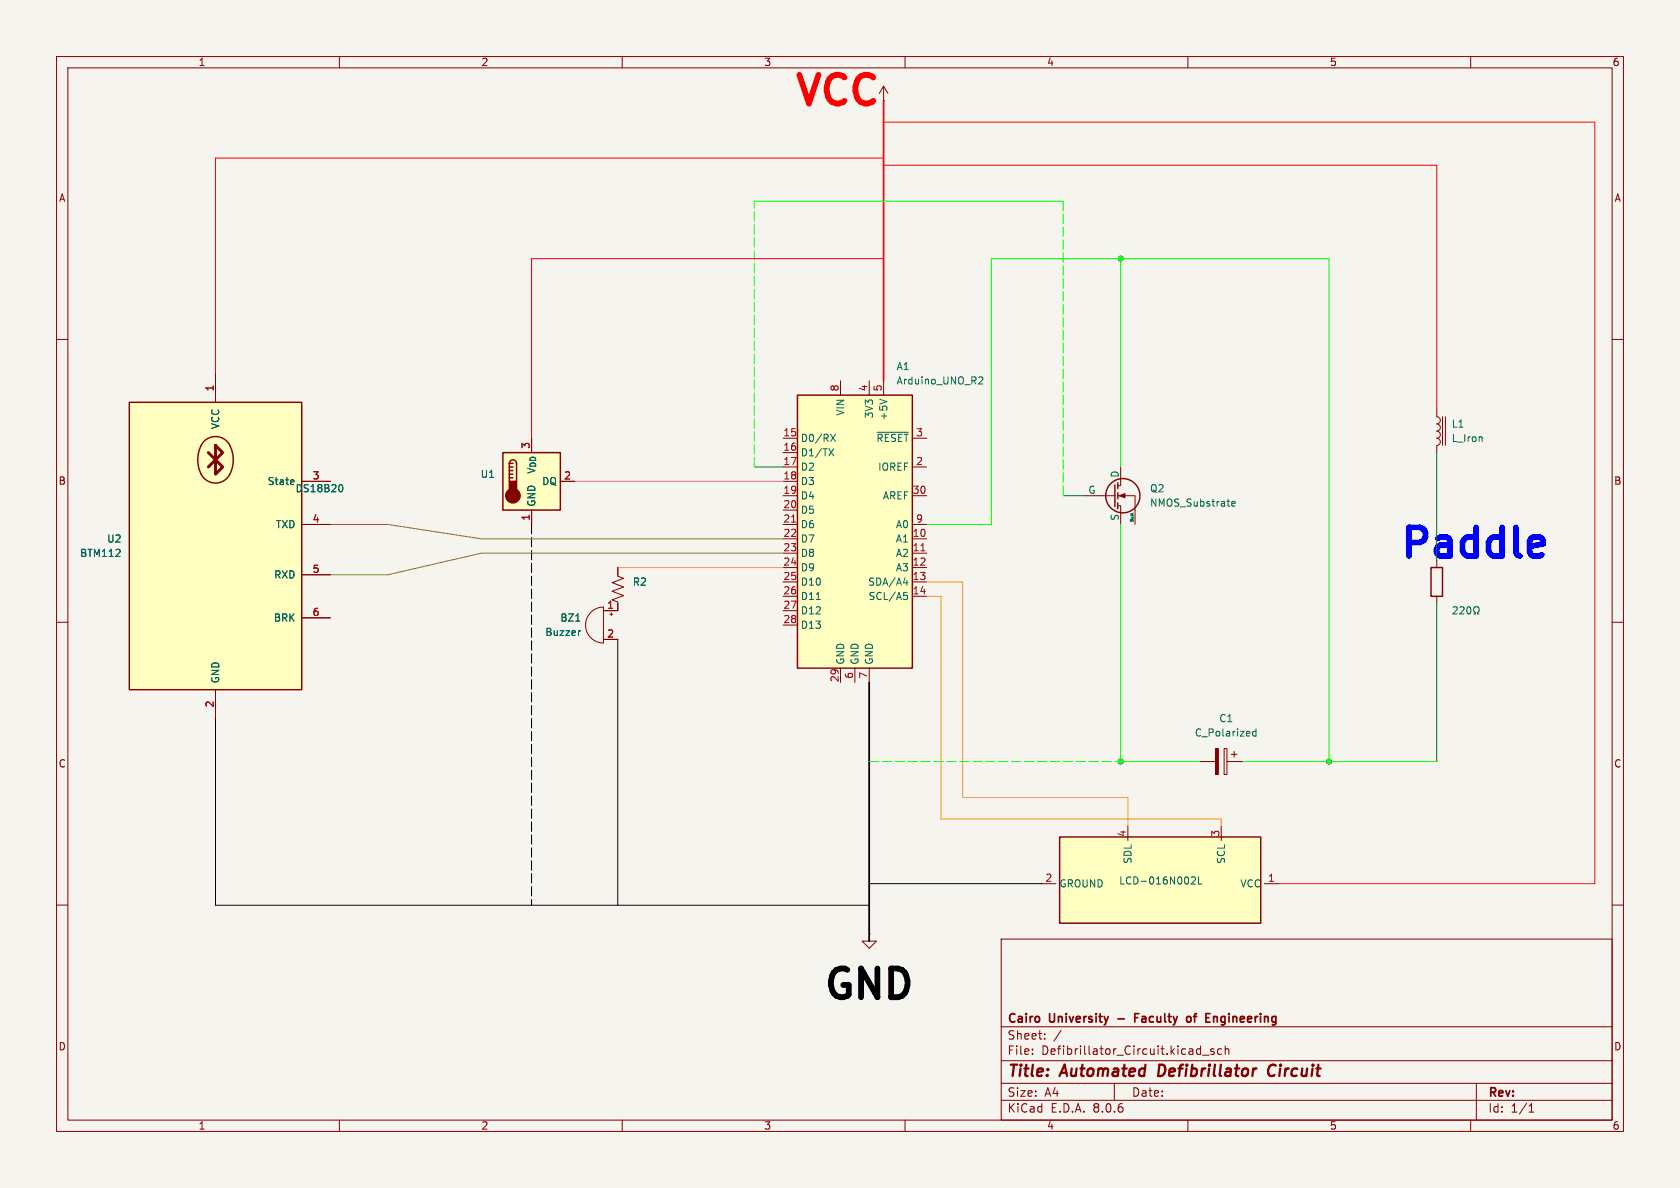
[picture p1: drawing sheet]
<svg xmlns="http://www.w3.org/2000/svg" width="297mm" height="210mm" viewBox="0 0 297 210" stroke-linecap="round" stroke-linejoin="round" font-family="sans-serif">
<path d="M0 0h297v210h-297z" fill="#f5f4ef" stroke="#f5f4ef" stroke-width=".18"/>
<g fill="none" stroke="#840000" stroke-width=".18">
<path d="M10 10h277v190h-277zM12 12h273v186h-273zM60 10v2M110 10v2M160 10v2M210 10v2M260 10v2M10 60h2M285 60h2M254 74.9a.64 .64 0 0 1 .6 .7 .64 .64 0 0 1-.6 .6 .64 .64 0 0 1 .6 .6 .64 .64 0 0 1-.6 .7 .63 .63 0 0 1 .6 .6 .63 .63 0 0 1-.6 .6v1.3M254 72.4v1.3a.63 .63 0 0 1 .6 .6 .63 .63 0 0 1-.6 .6M255 73.7v5"/>
<path d="M255.5 73.7v5M10 110h2M254 105.4v1.3M285 110h2M10 160h2M285 160h2M177 166h108v32h-108zM60 198v2M110 198v2M160 198v2M177 194.5h108M177 191.5h108"/>
<path d="M177 187.5h108M177 181.5h108M182.5 186.3v.1M182.5 185.5v.1M184.7 183.6v.1M184.7 182.8v.1M187.6 182.1l-1.3 2M197 191.5v3M210 198v2M212.1 185.4l.1 .1M212.2 184.9v1.5M212.2 186.3l-.1 .1"/>
<path d="M212.6 186.5h1.1M214.6 185.5l-.4-.1-.2 .2 .1 .2 .5 .2v.3h-.6M216 185.5l-.5-.1-.3 .3v.4l.2 .2h.6M216.6 185.5l.2-.1 .4 .1v.9M216.6 184.9v1.5M260 198v2M261 191.5v6.5M270.3 196.6h.9M270.3 195.5l.4-.4v1.5"/>
</g>
<path d="M205 188.2l-.3 2h.5M225.2 188.2a1.13 1.13 0 0 0-1 .7 1.13 1.13 0 0 0 .3 1.2l.2 .1 .5-.1" fill="none" stroke="#840000" stroke-width=".4"/>
<path d="M200.6 179.9h.5M201.3 179.2h-.7v1.5M209.8 179.8l.5-.1 .3 .3v.4l-.2 .2-.3 .1-.3-.2M211 179.7h.6M214.6 179.7v1M215.1 179.8l-.3-.1-.2 .1" fill="none" stroke="#840000" stroke-width=".3"/>
<path d="M253 100.3h2v5.1h-2z" fill="none" stroke="#840000" stroke-width=".25"/>
<path d="M272.1 94.9l.5 .3 .2 .4v.5l-2.4 .5M272.6 98.1l-.5 .2" fill="none" stroke="#00f" stroke-width="1"/>
<path d="M256.9 107.4l.5-.1 .2 .3-.8 .9h.8M258.1 107.4l.5-.1 .2 .3-.8 .9h.8M259.4 107.4l.2-.1a.68 .68 0 0 1 .5 .6 .68 .68 0 0 1-.5 .6l-.2-.1-.1-.4zM260.5 108.5h.3v-.2a.54 .54 0 0 1-.2-.8 .54 .54 0 0 1 .7-.2 .58 .58 0 0 1-.1 1v.2h.3" fill="none" stroke="#006464" stroke-width=".18"/>
<path d="M187.3 148h35.6v15.2h-35.6z" fill="#ffffc2"/>
<path d="M187.3 148h35.6v15.2h-35.6z" fill="none" stroke="#840000" stroke-width=".25"/>
<path d="M156.2 15.2l.8 1.3M184.1 156.2h2.6M199.4 146.1v2.5M215.9 146.1v2.5M223.5 156.2h2.6" fill="none" stroke="#840000" stroke-width=".18"/>
<path d="M210.6 155.1l.5-.1 .2 .4-.7 .9h.7M211.9 155v1.3h.6" fill="none" stroke="#006464" stroke-width=".18"/>
<path d="M141 69.9h20.3v48.2h-20.3z" fill="#ffffc2"/>
<g fill="none" stroke="#840000" stroke-width=".25">
<path d="M141 69.9h20.3v48.2h-20.3zM197.1 85.7v3.8M197.6 85.3v1.1M197.6 87.1v1M197.6 88.9v1"/>
<circle cx="198.5" cy="87.6" r="3"/>
</g>
<g fill="none" stroke="#840000" stroke-width=".18">
<path d="M138.4 77.5h2.6M148.6 67.3v2.6M153.7 67.3v2.6M156.2 67.3v2.6M161.3 77.5h2.5M138.4 95.3h2.6M138.4 97.8h2.6M138.4 80h2.6M138.4 82.6h2.6M138.4 85.1h2.6M138.4 87.6h2.6M138.4 90.2h2.6"/>
<path d="M138.4 92.7h2.6M161.3 95.3h2.5M161.3 97.8h2.5M161.3 82.6h2.5M161.3 87.6h2.5M161.3 92.7h2.5M191.8 87.6h5.3M197.6 89.4h.5v3.3M197.6 87.6h3.1v5.1M198.1 82.6v3.3h-.5M104.4 108.3a3.2 3.2 0 0 1 2.3-1v6.4a3.2 3.2 0 0 1-2.9-2 3.2 3.2 0 0 1 .6-3.4zM106.7 113h2.5"/>
<path d="M107.8 108.6h.5M108.1 108.3v.5M109.2 100.3v1.6l1 .3-2 .8 2 .8-2 .7 2 .8-2 .7 1 .4v1.6h-2.5M138.4 100.3h2.6M138.4 102.9h2.6M138.4 105.4h2.6M138.4 108h2.6M138.4 110.5h2.6M148.6 118.1v2.6M151.1 118.1v2.6M153.7 118.1v2.6M161.3 100.3h2.5"/>
<path d="M161.3 102.9h2.5M161.3 105.4h2.5M212.1 134.6h2.8M216.4 132.3h.5v4.6h-.5zM216.9 134.6h2.8M217.7 133.4h1M218.2 132.8v1.1M153.7 165.1v1.3h1.2l-1.2 1.2-1.3-1.2h1.3M153.7 165.1h.1"/>
</g>
<path d="M139.9 92.3h.8M162.8 97.4h.7" fill="none" stroke="#a90000" stroke-width=".18"/>
<g fill="none" stroke="#006464" stroke-width=".18">
<path d="M146.5 79.3l.9 1.3M146.8 76.8l.9 1.2M147.4 79.3l-.9 1.3M147.7 76.8l-.9 1.2M155.1 76.4h5.5M155.5 70.6l1.3 .4M173.1 66.7l.4-.1 .3 .4-.8 .9h.8M200 90.7l.2 .2M200.3 90.7l-.2 .2M217.8 89.1l.6-.2-.1-.2-.4-.1-.1 .2v.6h.5M101.8 109.8h.7M102.6 111.5l-.2 .1"/>
<path d="M144.3 106h.7M159.7 103h.8M159.8 104.7h.6M159.9 105.2h.3l.2 .2-.1 .5-.4 .1M160.3 102.6v.8M222.1 128.8v1.3M222.1 129.3h-.4l-.3 .2 .2 .6h.5"/>
</g>
<g fill="#840000" stroke="#840000" stroke-width=".18">
<path d="M214.9 132.3h.5v4.6h-.5z"/>
<path d="M197.9 87.6l1-.4v.8z"/>
</g>
<path d="M22.9 71.1h30.4v50.8h-30.4z" fill="#ffffc2"/>
<g fill="#ffffc2" stroke="#ffffc2" stroke-width=".18">
<path d="M35.6 83.8l2.5-1.2 2.5 1.2a2.84 2.84 0 0 1-2.5 1.6 2.84 2.84 0 0 1-2.5-1.6z"/>
<path d="M35.6 78.7l5 2.6-5 2.5a5.7 5.7 0 0 1 0-5.1z"/>
<path d="M35.6 81.3l5-2.6a5.7 5.7 0 0 1 0 5.1z"/>
<path d="M36 78.1a2.84 2.84 0 0 1 4.6 .6l-2.5 1.3-2.5-1.3z"/>
</g>
<path d="M22.9 71.1h30.4v50.8h-30.4zM36 78.1a2.89 2.89 0 0 1 4.9 1.4 4.6 4.6 0 0 1-1.5 5.6 2.99 2.99 0 0 1-4.3-2.5 5.3 5.3 0 0 1 .9-4.5z" fill="none" stroke="#840000" stroke-width=".25"/>
<path d="M38.1 78.7l1.3 1.3-1.3 1.3 1.3 1.3-1.3 1.2zM36.8 80l1.3 1.3-1.3 1.3" fill="none" stroke="#840000" stroke-width=".51"/>
<path d="M38.1 66v5.1M53.3 85.1h5.1M53.3 92.7h5.1M53.3 101.6h5.1M53.3 109.2h5.1M38.1 121.9v5.1" fill="none" stroke="#840000" stroke-width=".18"/>
<path d="M51.8 84.8l.2 .3-.6 .1" fill="none" stroke="#006464" stroke-width=".18"/>
<path d="M88.9 80h10.2v10.2h-10.2z" fill="#ffffc2"/>
<path d="M88.9 80h10.2v10.2h-10.2zM90 81.9a.64 .64 0 0 1 .7-.6 .64 .64 0 0 1 .6 .6v3.2M90 84.5h.7M90 83.8h.7M90 83.2h.7M90 82.6h.7M90 81.9v3.2M90 81.9h.7" fill="none" stroke="#840000" stroke-width=".25"/>
<g fill="#840000" stroke="#840000" stroke-width=".25">
<path d="M90 85.1h1.3v1.9h-1.3z"/>
<circle cx="90.7" cy="87.6" r="1.27"/>
</g>
<path d="M38.1 66v5.1M53.3 85.1h5.1M53.3 92.7h5.1M94 90.2v2.5M99.1 85.1h2.5M53.3 101.6h5.1M53.3 109.2h5.1M106.7 113h2.5M109.2 100.3v1.3M109.2 106.7v1.3h-2.5M38.1 121.9v5.1" fill="none" stroke="#840000" stroke-width=".18"/>
<path d="M51.8 84.8l.2 .3-.6 .1M60.2 85.7a.68 .68 0 0 1 .4 .6 .68 .68 0 0 1-.4 .6M101.8 109.8h.7M102.6 111.5l-.2 .1" fill="none" stroke="#006464" stroke-width=".18"/>
<path d="M156.2 17.8v49.5" fill="none" stroke="#f00" stroke-width=".3"/>
<path d="M153.7 120.7v45.7" fill="none" stroke="#000" stroke-width=".3"/>
<path d="M156.2 27.9h-118.1v38.1M156.2 21.6h125.7v134.6h-55.8M156.2 29.2h97.8v43.2M156.2 45.7h-62.2v31.8" fill="none" stroke="#f00" stroke-width=".18"/>
<path d="M58.4 92.7h10.2l16.5 2.6h53.3M138.4 97.8h-53.3l-16.5 3.8h-10.2" fill="none" stroke="#848400" stroke-width=".18"/>
<path d="M109.2 113v47M38.1 127v33h115.6M153.7 156.2h30.4" fill="none" stroke="#000" stroke-width=".18"/>
<path d="M133.3 82.6h5.1M163.8 92.7h11.5M188 87.6h3.8M254 80v19.1M254 106.7v27.9h-19.1" fill="none" stroke="#009600" stroke-width=".18"/>
<path d="M109.2 100.3h29.2M163.8 102.9h6.4v38.1h29.2v5.1M163.8 105.4h2.6v39.4h49.5v1.3" fill="none" stroke="#f90" stroke-width=".18"/>
<path d="M94 92.7v67.3" fill="none" stroke="#000" stroke-width=".18" stroke-dasharray="1.7 .6"/>
<path d="M188 35.6v52M133.3 82.6v-47M153.7 134.6h44.4" fill="none" stroke="#0f0" stroke-width=".18" stroke-dasharray="1.7 .6"/>
<path d="M133.3 35.6h54.7M198.1 45.7v36.9M175.3 92.7v-47h59.6v88.9h-15.2M198.1 92.7v41.9h14" fill="none" stroke="#0f0" stroke-width=".18"/>
<path d="M101.6 85.1h36.8" fill="none" stroke="#f0f" stroke-width=".18"/>
<g fill="#009600" stroke="#009600" stroke-width=".18">
<circle cx="198.1" cy="134.6" r=".46"/>
<circle cx="198.1" cy="45.7" r=".46"/>
<circle cx="234.9" cy="134.6" r=".46"/>
</g>
<text font-size="7.1" fill="#f00" x="139.8" y="20.1">VCC</text>
<text font-size="7.1" fill="#00f" x="246.9" y="100.1">Paddle</text>
<text font-size="7.1" x="144.9" y="178.1">GND</text>
<g font-size="2.8" fill="#840000">
<text x="178" y="190.9">Title:</text>
<text x="187.7" y="190.9">Automated</text>
<text x="205.6" y="190.9">Defibrillator</text>
<text x="225.8" y="190.9">Circuit</text>
</g>
<g font-size="2.1" fill="#840000">
<text x="178" y="184">Sheet:</text>
<text x="178" y="181.2">Cairo</text>
<text x="185.6" y="181.2">University</text>
<text x="198.3" y="181.2">-</text>
<text x="201.9" y="181.2">Faculty</text>
<text x="211.7" y="181.2">of</text>
<text x="215.6" y="181.2">Engineering</text>
<text x="178" y="186.7">File:</text>
<text x="184.1" y="186.7">Defibrillator_Circuit.kicad_sch</text>
<text x="178" y="196.9">KiCad</text>
<text x="178" y="194.1">Size:</text>
<text x="184.7" y="194.1">A4</text>
<text x="185.7" y="196.9">E.D.A.</text>
<text x="193.3" y="196.9">8.0.6</text>
<text x="200" y="194.1">Date:</text>
<text x="263" y="194.3">Rev:</text>
<text x="263" y="196.9">Id:</text>
<text x="267.1" y="196.9">1/1</text>
</g>
<g font-size="1.8" fill="#840000">
<text x="35" y="11.9">1</text>
<text x="85" y="11.9">2</text>
<text x="135" y="11.9">3</text>
<text x="185" y="11.9">4</text>
<text x="235" y="11.9">5</text>
<text x="285" y="11.9">6</text>
<text x="10.3" y="35.9">A</text>
<text x="285.3" y="35.9">A</text>
<text x="10.3" y="85.9">B</text>
<text x="285.3" y="85.9">B</text>
<text x="10.3" y="135.9">C</text>
<text x="285.3" y="135.9">C</text>
<text x="10.3" y="185.9">D</text>
<text x="285.3" y="185.9">D</text>
<text x="35" y="199.9">1</text>
<text x="85" y="199.9">2</text>
<text x="135" y="199.9">3</text>
<text x="185" y="199.9">4</text>
<text x="235" y="199.9">5</text>
<text x="285" y="199.9">6</text>
</g>
<g font-size="1.8" fill="#006464">
<text x="158.4" y="65.6">A1</text>
<text x="158.4" y="68.2">Arduino_UNO_R2</text>
<text x="39" y="76" transform="rotate(-90 39 76)">VCC</text>
<text x="149.5" y="73.6" transform="rotate(-90 149.5 73.6)">VIN</text>
<text x="154.5" y="74.1" transform="rotate(-90 154.5 74.1)">3V3</text>
<text x="157.1" y="74.4" transform="rotate(-90 157.1 74.4)">+5V</text>
<text x="256.6" y="75.8">L1</text>
<text x="94.8" y="83.9" transform="rotate(-90 94.8 83.9)">V_{DD}</text>
<text x="141.5" y="78.3">D0/RX</text>
<text x="141.5" y="80.9">D1/TX</text>
<text x="141.5" y="83.4">D2</text>
<text x="154.8" y="78.3">~{RESET}</text>
<text x="155.1" y="83.4">IOREF</text>
<text x="256.6" y="78.3">L_Iron</text>
<text x="47.2" y="86">State</text>
<text x="52.2" y="87.2">DS18B20</text>
<text x="84.9" y="84.7">U1</text>
<text x="94.8" y="89.7" transform="rotate(-90 94.8 89.7)">GND</text>
<text x="95.7" y="86">DQ</text>
<text x="141.5" y="86">D3</text>
<text x="141.5" y="88.5">D4</text>
<text x="156" y="88.5">AREF</text>
<text x="192.3" y="87.4">G</text>
<text x="197.9" y="84.6" transform="rotate(-90 197.9 84.6)">D</text>
<text x="203.2" y="89.8">NMOS_Substrate</text>
<text x="203.2" y="87.2">Q2</text>
<text x="48.7" y="93.6">TXD</text>
<text x="141.5" y="91">D5</text>
<text x="141.5" y="93.6">D6</text>
<text x="158.3" y="93.6">A0</text>
<text x="197.9" y="92.1" transform="rotate(-90 197.9 92.1)">S</text>
<text x="14.1" y="98.7">BTM112</text>
<text x="18.8" y="96.1">U2</text>
<text x="141.5" y="96.1">D7</text>
<text x="141.5" y="98.7">D8</text>
<text x="141.5" y="101.2">D9</text>
<text x="158.3" y="96.1">A1</text>
<text x="158.3" y="98.7">A2</text>
<text x="158.3" y="101.2">A3</text>
<text x="48.4" y="102.5">RXD</text>
<text x="111.8" y="103.7">R2</text>
<text x="141.5" y="103.7">D10</text>
<text x="141.5" y="106.3">D11</text>
<text x="153.4" y="103.7">SDA/A4</text>
<text x="153.4" y="106.3">SCL/A5</text>
<text x="48.3" y="110.1">BRK</text>
<text x="96.3" y="112.6">Buzzer</text>
<text x="99" y="110.1">BZ1</text>
<text x="141.5" y="108.8">D12</text>
<text x="141.5" y="111.4">D13</text>
<text x="149.5" y="117.6" transform="rotate(-90 149.5 117.6)">GND</text>
<text x="152" y="117.6" transform="rotate(-90 152 117.6)">GND</text>
<text x="154.5" y="117.6" transform="rotate(-90 154.5 117.6)">GND</text>
<text x="39" y="120.9" transform="rotate(-90 39 120.9)">GND</text>
<text x="211.1" y="130.4">C_Polarized</text>
<text x="215.4" y="127.9">C1</text>
<text x="200.3" y="152.8" transform="rotate(-90 200.3 152.8)">SDL</text>
<text x="216.8" y="152.8" transform="rotate(-90 216.8 152.8)">SCL</text>
<text x="187.2" y="157.1">GROUND</text>
<text x="197.8" y="156.6">LCD-016N002L</text>
<text x="219.2" y="157.1">VCC</text>
</g>
<g font-size="1.8" fill="#a90000">
<text x="37.8" y="69.3" transform="rotate(-90 37.8 69.3)">1</text>
<text x="148.3" y="69.3" transform="rotate(-90 148.3 69.3)">8</text>
<text x="153.4" y="69.3" transform="rotate(-90 153.4 69.3)">4</text>
<text x="156" y="69.3" transform="rotate(-90 156 69.3)">5</text>
<text x="138.4" y="77.2">15</text>
<text x="161.9" y="77.2">3</text>
<text x="93.7" y="79.4" transform="rotate(-90 93.7 79.4)">3</text>
<text x="138.4" y="79.8">16</text>
<text x="138.4" y="82.3">17</text>
<text x="161.9" y="82.3">2</text>
<text x="55.2" y="84.8">3</text>
<text x="99.6" y="84.8">2</text>
<text x="138.4" y="84.8">18</text>
<text x="138.4" y="87.4">19</text>
<text x="138.4" y="89.9">20</text>
<text x="161.2" y="87.4">30</text>
<text x="55.2" y="92.5">4</text>
<text x="93.7" y="92.1" transform="rotate(-90 93.7 92.1)">1</text>
<text x="138.4" y="92.5">21</text>
<text x="138.4" y="95">22</text>
<text x="161.2" y="95">10</text>
<text x="161.9" y="92.5">9</text>
<text x="55.2" y="101.3">5</text>
<text x="138.4" y="97.5">23</text>
<text x="138.4" y="100.1">24</text>
<text x="161.2" y="97.5">11</text>
<text x="161.2" y="100.1">12</text>
<text x="107.2" y="107.7">1</text>
<text x="138.4" y="102.6">25</text>
<text x="138.4" y="105.2">26</text>
<text x="138.4" y="107.7">27</text>
<text x="161.2" y="102.6">13</text>
<text x="161.2" y="105.2">14</text>
<text x="55.2" y="109">6</text>
<text x="107.2" y="112.8">2</text>
<text x="138.4" y="110.2">28</text>
<text x="37.8" y="125.2" transform="rotate(-90 37.8 125.2)">2</text>
<text x="148.3" y="120.7" transform="rotate(-90 148.3 120.7)">29</text>
<text x="150.9" y="120.1" transform="rotate(-90 150.9 120.1)">6</text>
<text x="153.4" y="120.1" transform="rotate(-90 153.4 120.1)">7</text>
<text x="199.1" y="148" transform="rotate(-90 199.1 148)">4</text>
<text x="215.6" y="148" transform="rotate(-90 215.6 148)">3</text>
<text x="184.7" y="156">2</text>
<text x="224.1" y="156">1</text>
</g>
<text font-size=".7" fill="#006464" x="200.4" y="92.4" transform="rotate(-90 200.4 92.4)">Bulk</text>
</svg>
